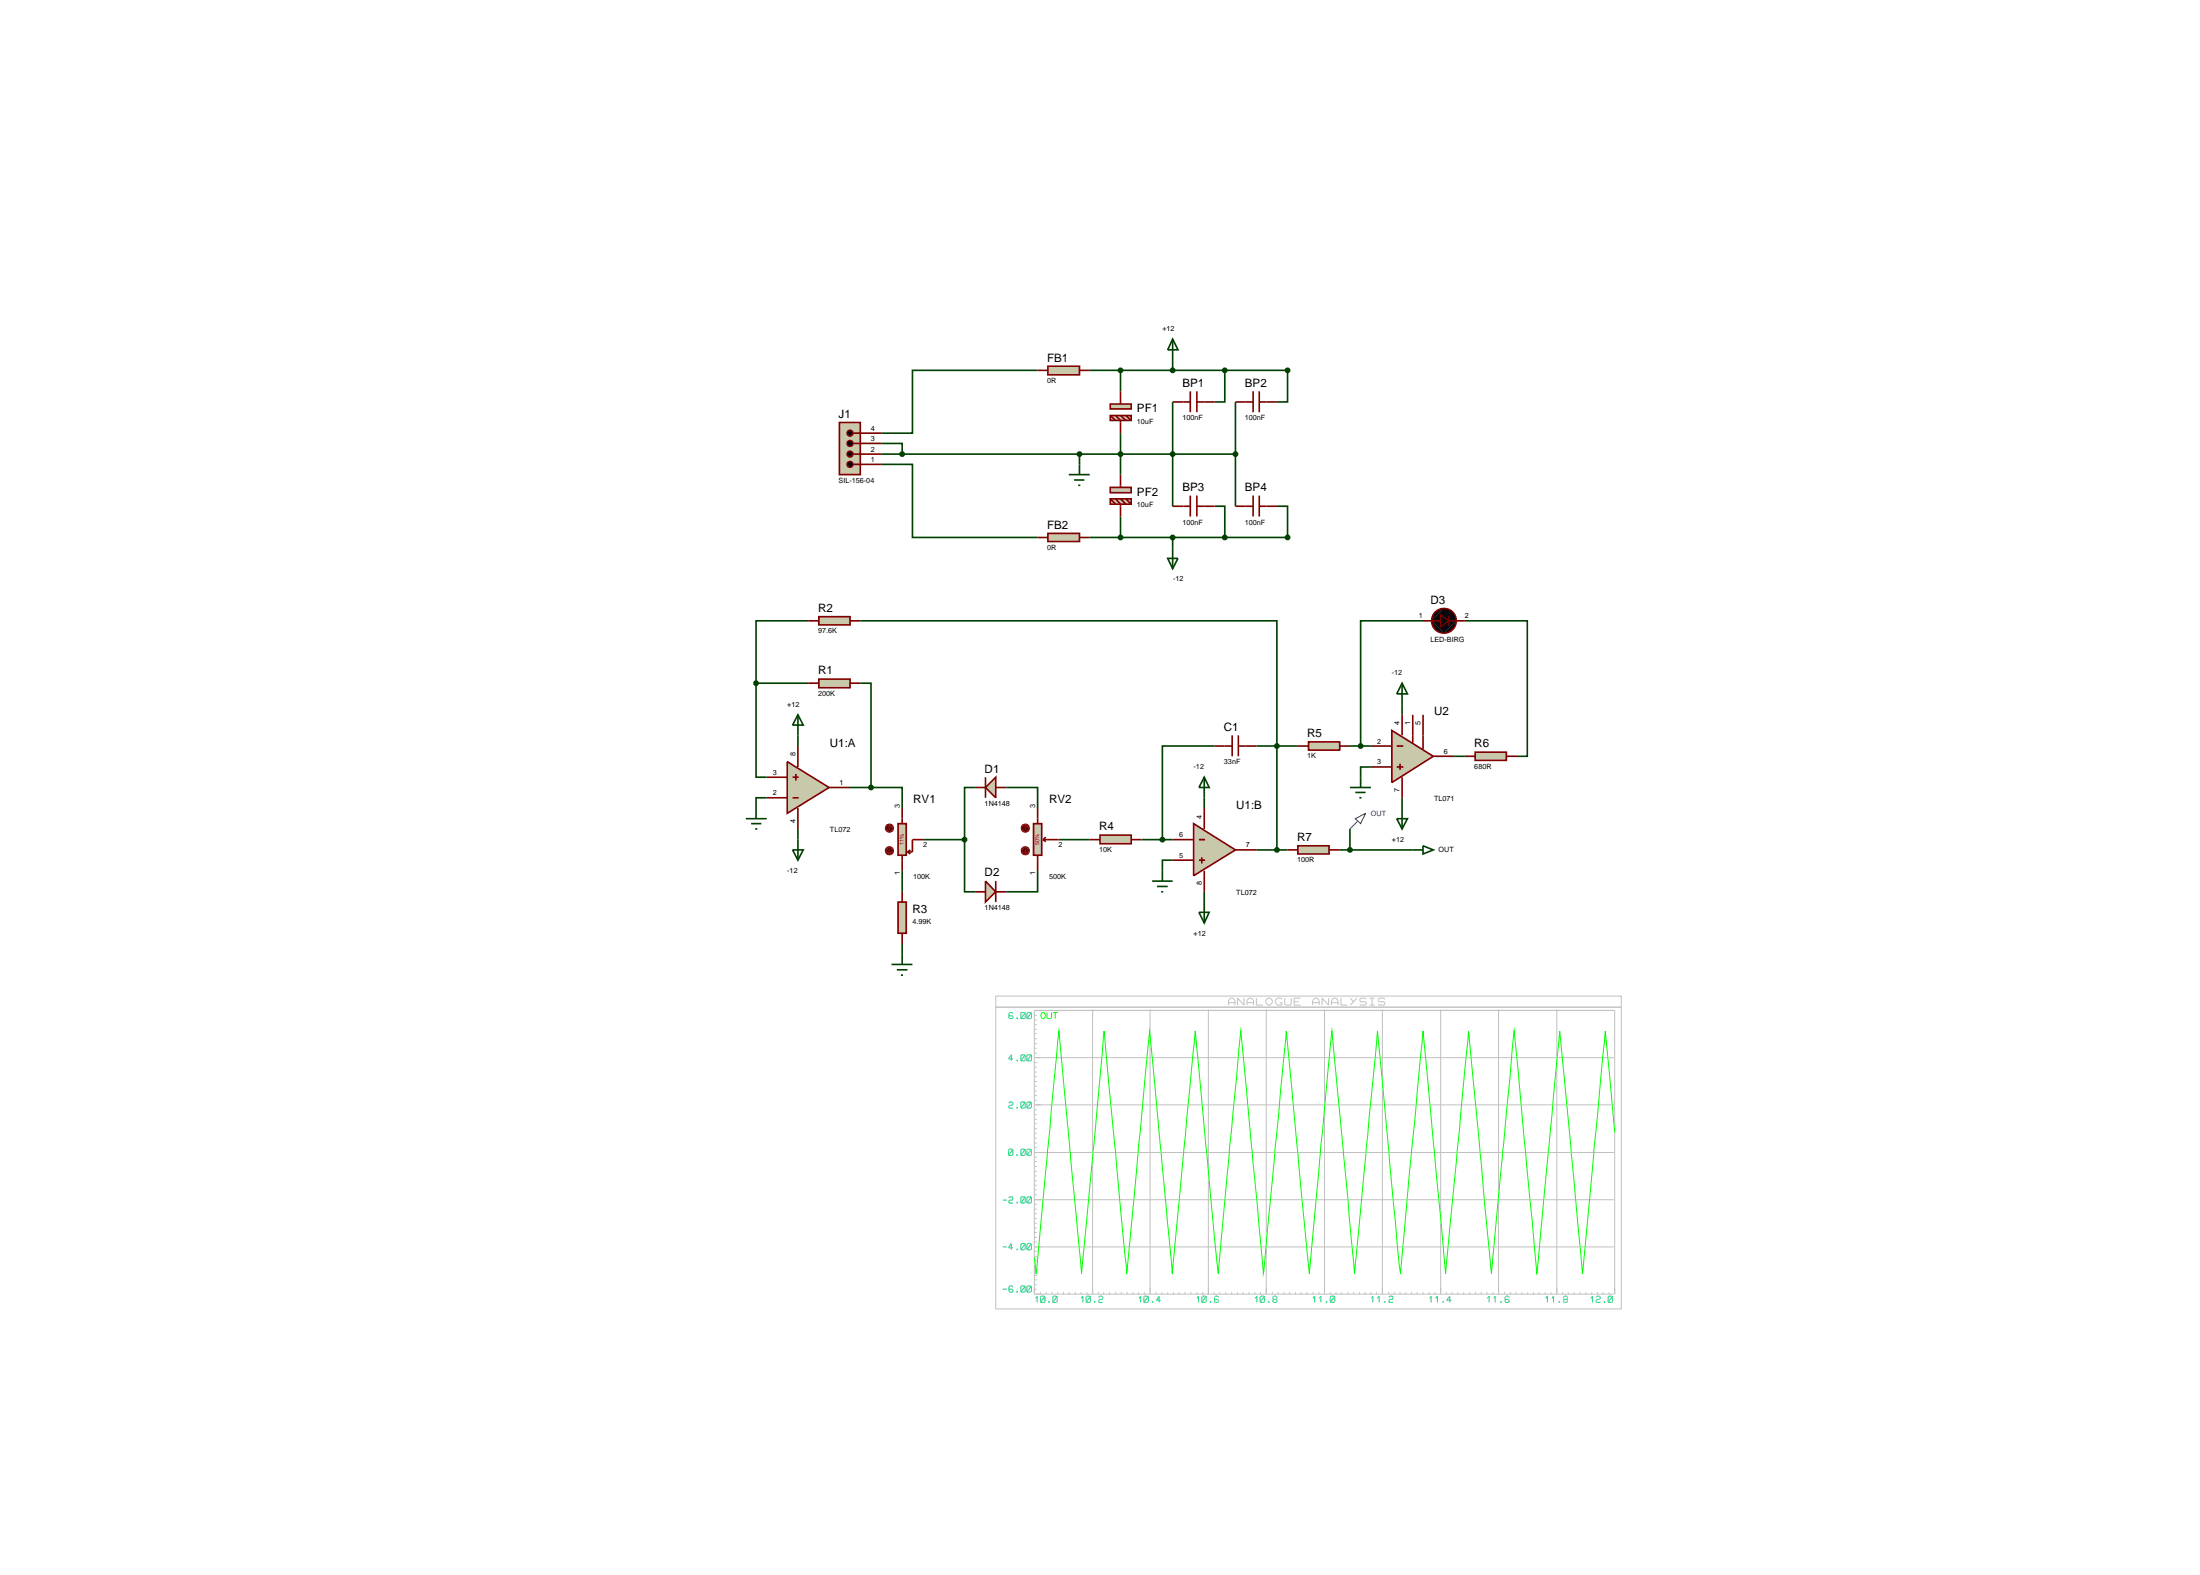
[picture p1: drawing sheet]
<svg xmlns="http://www.w3.org/2000/svg" width="536mm" height="384mm" viewBox="0 0 536 384" stroke-linecap="round" stroke-linejoin="round" font-family="sans-serif">
<g fill="none" stroke="#004000" stroke-width=".4">
<path d="M252.8 90.2h-30.5v15.3h-7.6M265.5 90.2h48.2v7.7h-2.6M273 90.2v5.1M285.7 87.7v2.5M285.7 97.9v25.4M298.4 90.2v7.7h-2.5M301 97.9v25.4M214.7 113.1h7.6v17.8h30.5M214.7 108h5.1v2.6M214.7 110.6h86.3M263 110.6v2.5M273 105.5v10.1"/>
<path d="M273 125.8v5.1M285.7 130.9v2.5M295.9 123.3h2.5v7.6M311.1 123.3h2.6v7.6h-48.2M196.9 151.2h-12.7v15.2M209.6 151.2h101.5v55.8M346.7 151.2h-15.2v30.5M356.9 151.2h15.2v33h-2.5M184.2 166.4v22.9h2.6M184.2 166.4h12.7M194.4 179.1v2.6M209.6 166.4h2.6v25.4"/>
<path d="M341.6 171.5v2.6M186.8 194.3h-2.6v2.5M207.1 191.8h5.1M212.2 191.8h7.6v5M237.6 191.8h-2.6v12.7M245.2 191.8h7.6v5M293.4 194.3v2.5M295.9 181.7h-12.7v22.8M306.1 181.7h10.1M328.9 181.7h5.1M334 186.8h-2.5v2.5M341.6 194.3v2.5"/>
<path d="M354.3 184.2h2.6M194.4 201.9v2.6M219.8 212.1v5.1M224.9 204.5h10.1M235 204.5v12.7h2.6M252.8 212.1v5.1h-7.6M257.9 204.5h7.6M278.1 204.5h7.6M285.7 209.5h-2.5v2.6M293.4 217.2v2.5M306.1 207h7.6M326.4 207h17.8"/>
<path d="M328.9 201.9v5.1M219.8 229.9v2.5"/>
</g>
<path d="M191.8 185.5l10.2 6.3-10.2 6.3z" fill="#c8c8aa" stroke="#800000" stroke-width=".4"/>
<path d="M186.8 194.3h5M186.8 189.3h5M193.1 194.3h1.5M193.1 189.3h1.5M193.9 188.5v1.6M194.4 181.7v5.1M194.4 196.8v5.1M202 191.8h5.1" fill="none" stroke="#800000" stroke-width=".4"/>
<path d="M290.8 200.6l10.2 6.4-10.2 6.3z" fill="#c8c8aa" stroke="#800000" stroke-width=".4"/>
<path d="M293.4 196.8v5.1M285.7 204.5h5.1M285.7 209.5h5.1M292.1 204.5h1.5M292.1 209.5h1.5M292.8 208.8v1.5M293.4 212.1v5.1M301 207h5.1" fill="none" stroke="#800000" stroke-width=".4"/>
<g fill="none" stroke="#004000" stroke-width=".4">
<path d="M194.4 174.1l1.3 2.5h-2.6zM194.4 174.1v5M181.7 199.4h5.1M184.2 196.8v2.6M293.4 189.3l1.2 2.5h-2.5zM293.4 189.3v5M183 200.6h2.5M184 201.9h.5M193.1 207h2.6l-1.3 2.5zM194.4 204.5v5M280.7 214.6h5M281.9 215.9h2.6"/>
<path d="M282.9 217.2h.5M283.2 212.1v2.5M293.4 219.7v5.1M292.1 222.2h2.5l-1.2 2.6z"/>
</g>
<path d="M199.5 165.4h7.6v2.1h-7.6z" fill="#c8c8aa" stroke="#800000" stroke-width=".4"/>
<path d="M196.9 166.4h2.6M207.1 166.4h2.5" fill="none" stroke="#800000" stroke-width=".4"/>
<path d="M199.5 150.2h7.6v2h-7.6z" fill="#c8c8aa" stroke="#800000" stroke-width=".4"/>
<path d="M196.9 151.2h2.6M207.1 151.2h2.5" fill="none" stroke="#800000" stroke-width=".4"/>
<path d="M183.8 166.1l.4-.2-.5 .5zM184.2 165.9l.4 .2 .1 .3zM184.7 166.4l-.1 .3-.4 .2zM183.7 166.4l.5 .5-.3-.1z" fill="#004000" stroke="#004000" stroke-width=".4"/>
<path d="M183.7 166.4l.5-.5 .5 .5-.5 .5z" fill="#004000"/>
<path d="M300.2 179.1v5.1M301.7 179.1v5.1M295.9 181.7h4.3M301.7 181.7h4.4" fill="none" stroke="#800000" stroke-width=".4"/>
<path d="M310.8 181.3l.3-.1-.5 .5zM311.1 181.2l.3 .1 .2 .4zM311.1 182.2l.5-.5-.2 .4zM310.6 181.7l.5 .5-.3-.1z" fill="#004000" stroke="#004000" stroke-width=".4"/>
<path d="M310.6 181.7l.5-.5 .5 .5-.5 .5z" fill="#004000"/>
<path d="M218.8 200.6h2v7.7h-2z" fill="#c8c8aa" stroke="#800000" stroke-width=".4"/>
<path d="M219.8 196.8v3.8M219.8 208.3v3.8M221.1 207.5l.7 .5M221.8 207l-.7 .5M224.9 204.5h-2.6v3h-1.2" fill="none" stroke="#800000" stroke-width=".4"/>
<path d="M216 201l.7-.3-1 1zM216.7 200.7a.94 .94 0 0 1 1 1zM217.7 201.7a.94 .94 0 0 1-1 1zM215.7 201.7l1 1a.94 .94 0 0 1-1-1z" fill="#400000" stroke="#f00" stroke-width=".24"/>
<path d="M215.7 201.7l1-1 1 1-1 1z" fill="#400000"/>
<path d="M216.7 201.1l-.2 .3M216.7 201.1l.3 .3M216.7 201.1v1.1" fill="none" stroke="#f00" stroke-width=".24"/>
<path d="M216 206.5l.7-.3-1 1zM216.7 206.2a.94 .94 0 0 1 1 1zM217.7 207.2a.94 .94 0 0 1-1 1zM215.7 207.2l1 1a.94 .94 0 0 1-1-1z" fill="#400000" stroke="#f00" stroke-width=".24"/>
<path d="M215.7 207.2l1-1 1 1-1 1z" fill="#400000"/>
<path d="M216.5 207.5l.2 .3M216.7 206.7v1.1M217 207.5l-.3 .3" fill="none" stroke="#f00" stroke-width=".24"/>
<path d="M211.8 191.5l.4-.2-.5 .5zM212.2 191.3l.3 .1 .2 .4zM212.7 191.8l-.1 .3-.4 .2zM211.7 191.8l.5 .5-.3-.1z" fill="#004000" stroke="#004000" stroke-width=".4"/>
<path d="M211.7 191.8l.5-.5 .5 .5-.5 .5z" fill="#004000"/>
<path d="M218.8 219.7h2v7.6h-2z" fill="#c8c8aa" stroke="#800000" stroke-width=".4"/>
<path d="M219.8 217.2v2.5M219.8 227.3v2.6" fill="none" stroke="#800000" stroke-width=".4"/>
<path d="M217.2 234.9h5.1M218.5 236.2h2.6M219.5 237.5h.5M219.8 232.4v2.5" fill="none" stroke="#004000" stroke-width=".4"/>
<path d="M240.1 191.8l2.5-2.5v5z" fill="#c8c8aa" stroke="#800000" stroke-width=".4"/>
<path d="M237.6 191.8h2.5M240.1 189.3v5M242.6 191.8h2.6" fill="none" stroke="#800000" stroke-width=".4"/>
<path d="M240.1 214.6l2.5 2.6-2.5 2.5z" fill="#c8c8aa" stroke="#800000" stroke-width=".4"/>
<path d="M237.6 217.2h2.5M242.6 214.6v5.1M242.6 217.2h2.6" fill="none" stroke="#800000" stroke-width=".4"/>
<path d="M234.6 204.2l.4-.2-.5 .5zM235 204l.4 .2 .1 .3zM235.5 204.5l-.1 .3-.4 .2zM234.5 204.5l.5 .5-.3-.1z" fill="#004000" stroke="#004000" stroke-width=".4"/>
<path d="M234.5 204.5l.5-.5 .5 .5-.5 .5z" fill="#004000"/>
<path d="M251.8 200.6h2v7.7h-2z" fill="#c8c8aa" stroke="#800000" stroke-width=".4"/>
<path d="M252.8 196.8v3.8M252.8 208.3v3.8M254.1 204.5l.7 .5M254.1 204.5h3.8M254.8 203.9l-.7 .6" fill="none" stroke="#800000" stroke-width=".4"/>
<path d="M249.1 201l.7-.3-1 1zM249.8 200.7a.94 .94 0 0 1 1 1zM249.8 202.7l1-1a.94 .94 0 0 1-1 1zM248.8 201.7l1 1a.94 .94 0 0 1-1-1z" fill="#400000" stroke="#f00" stroke-width=".24"/>
<path d="M249.8 200.7l1 1-1 1-1-1z" fill="#400000"/>
<path d="M249.8 201.1l-.3 .3M249.8 201.1l.2 .3M249.8 201.1v1.1" fill="none" stroke="#f00" stroke-width=".24"/>
<path d="M249.1 206.5l.7-.3-1 1zM249.8 206.2a.94 .94 0 0 1 1 1zM249.8 208.2l1-1a.94 .94 0 0 1-1 1zM248.8 207.2l1 1a.94 .94 0 0 1-1-1z" fill="#400000" stroke="#f00" stroke-width=".24"/>
<path d="M249.8 206.2l1 1-1 1-1-1z" fill="#400000"/>
<path d="M249.5 207.5l.3 .3M249.8 206.7v1.1M250 207.5l-.2 .3" fill="none" stroke="#f00" stroke-width=".24"/>
<path d="M268 203.4h7.6v2.1h-7.6z" fill="#c8c8aa" stroke="#800000" stroke-width=".4"/>
<path d="M265.5 204.5h2.5M275.6 204.5h2.5" fill="none" stroke="#800000" stroke-width=".4"/>
<path d="M282.8 204.2l.4-.2-.5 .5zM283.2 204l.4 .2 .1 .3zM283.2 205l.5-.5-.1 .3zM282.7 204.5l.5 .5-.3-.1z" fill="#004000" stroke="#004000" stroke-width=".4"/>
<path d="M282.7 204.5l.5-.5 .5 .5-.5 .5z" fill="#004000"/>
<path d="M339.1 177.9l10.1 6.3-10.1 6.4z" fill="#c8c8aa" stroke="#800000" stroke-width=".4"/>
<path d="M341.6 174.1v5M344.2 174.1v6.8M346.7 174.1v8.4M334 181.7h5.1M334 186.8h5.1M340.3 181.7h1.6M340.3 186.8h1.6M341.1 186v1.5M341.6 189.3v5M349.2 184.2h5.1" fill="none" stroke="#800000" stroke-width=".4"/>
<path d="M318.8 180.7h7.6v2h-7.6z" fill="#c8c8aa" stroke="#800000" stroke-width=".4"/>
<path d="M316.2 181.7h2.6M326.4 181.7h2.5" fill="none" stroke="#800000" stroke-width=".4"/>
<path d="M341.6 166.4l1.3 2.6h-2.6zM341.6 166.4v5.1M328.9 191.8h5.1M330.2 193h2.5M331.2 194.3h.5M331.5 189.3v2.5M340.3 199.4h2.6l-1.3 2.5zM341.6 196.8v5.1" fill="none" stroke="#004000" stroke-width=".4"/>
<path d="M359.4 183.2h7.6v2h-7.6z" fill="#c8c8aa" stroke="#800000" stroke-width=".4"/>
<path d="M346.7 151.2h4.3M353 151.2h3.9M356.9 184.2h2.5M367 184.2h2.6" fill="none" stroke="#800000" stroke-width=".4"/>
<path d="M349.4 149.3a2.97 2.97 0 0 1 2.4-1.1l-3 3 .1-.7zM351.8 148.2a2.95 2.95 0 0 1 3 3zM354.8 151.2a2.95 2.95 0 0 1-3 3zM348.8 151.2l3 3a2.95 2.95 0 0 1-3-3z" fill="#000" stroke="#800000" stroke-width=".4"/>
<path d="M348.8 151.2l3-3 3 3-3 3z" fill="#000"/>
<path d="M353 149.9v2.6" fill="none" stroke="#800000" stroke-width=".3"/>
<path d="M351 149.7l2 1.5-2 1.5z" fill="#000" stroke="#800000" stroke-width=".3"/>
<path d="M331.2 181.3l.3-.1-.5 .5zM331.5 181.2l.3 .1 .2 .4zM332 181.7l-.1 .3-.4 .2zM331 181.7l.5 .5-.4-.2z" fill="#004000" stroke="#004000" stroke-width=".4"/>
<path d="M331 181.7l.5-.5 .5 .5-.5 .5z" fill="#004000"/>
<path d="M316.2 206h7.6v2h-7.6z" fill="#c8c8aa" stroke="#800000" stroke-width=".4"/>
<path d="M313.7 207h2.5M323.8 207h2.6" fill="none" stroke="#800000" stroke-width=".4"/>
<path d="M310.8 206.6l.3-.1-.5 .5zM311.1 206.5l.4 .2 .1 .3zM311.1 207.5l.5-.5-.2 .4zM310.6 207l.5 .5-.4-.2z" fill="#004000" stroke="#004000" stroke-width=".4"/>
<path d="M311.1 206.5l.5 .5-.5 .5-.5-.5z" fill="#004000"/>
<path d="M344.2 207h2.5M346.7 206l2.5 1-2.5 1z" fill="none" stroke="#004000" stroke-width=".4"/>
<path d="M328.6 206.6l.3-.1-.5 .5zM328.9 206.5l.4 .2 .1 .3zM329.4 207l-.1 .3-.4 .2zM328.4 207l.5 .5-.4-.2z" fill="#004000" stroke="#004000" stroke-width=".4"/>
<path d="M328.9 206.5l.5 .5-.5 .5-.5-.5z" fill="#004000"/>
<g fill="none" stroke="#c0c0c0" stroke-width=".24">
<path d="M242.6 242.6h152.4v76.2h-152.4zM242.6 245.3h152.4M252 259.9h.6M252 258.8h.6M252 257.6h141.2M252 256.5h.6M252 255.3h.6M252 254.2h.6M252 253h.6M252 251.8h.6M252 250.7h.6M252 249.6h.6"/>
<path d="M252 248.4h.6M252 247.3h.6M266.2 245.9v69.3M280.2 245.9v69.3M294.4 245.9v69.3M299.3 244.8v-1.1l.5-.6h.6l.5 .6v1.1M299.3 244.2h1.6M303.1 243.1v1.7l-1.6-1.7v1.7M303.8 244.8v-1.1l.5-.6h.6l.5 .6v1.1M303.8 244.2h1.6M306.1 243.1v1.7h1.6M308.5 245.9v69.3"/>
<path d="M308.9 243.1h.6l.5 .6v.5l-.5 .6h-.6l-.5-.6v-.5zM312.3 243.4l-.2-.3h-.9l-.5 .6v.5l.5 .6h1.1v-.6h-.5M313 243.1v1.4l.2 .3h1.2l.2-.3v-1.4M315.3 244h1.1M316.9 243.1h-1.6v1.7h1.6M319.8 244.8v-1.1l.5-.6h.6l.5 .6v1.1M319.8 244.2h1.6M322.7 245.9v69.3M323.7 243.1v1.7l-1.6-1.7v1.7M324.4 244.8v-1.1l.5-.6h.6l.5 .6v1.1M324.4 244.2h1.6M326.7 243.1v1.7h1.6"/>
<path d="M329 243.1l.8 .9M330.6 243.1l-1.6 1.7M332.9 243.4l-.2-.3h-1.2l-.2 .3 .2 .6h1.2l.2 .5-.2 .3h-1.2l-.2-.3M333.7 243.1h1.2M333.7 244.8h1.2M334.3 243.1v1.7M336.8 245.9v69.3M337.4 243.4l-.2-.3h-1.2l-.2 .3 .2 .6h1.2l.2 .5-.2 .3h-1.2l-.2-.3M351 245.9v69.3M365.1 245.9v69.3M379.3 245.9v69.3M252 279.5h.6"/>
<path d="M252 278.4h.6M252 277.2h.6M252 276h.6M252 274.9h.6M252 273.7h.6M252 272.6h.6M252 271.5h.6M252 270.3h.6M252 269.1h141.2M252 268h.6M252 266.8h.6M252 265.7h.6"/>
<path d="M252 264.5h.6M252 263.4h.6M252 262.2h.6M252 261.1h.6M252 299.1h.6M252 297.9h.6M252 296.8h.6M252 295.6h.6M252 294.5h.6M252 293.3h.6M252 292.2h141.2M252 291h.6"/>
<path d="M252 289.8h.6M252 288.7h.6M252 287.6h.6M252 286.4h.6M252 285.3h.6M252 284.1h.6M252 282.9h.6M252 281.8h.6M252 280.7h141.2M252 314h.6M252 312.9h.6M252 311.7h.6"/>
<path d="M252 310.6h.6M252 309.5h.6M252 308.3h.6M252 307.1h.6M252 306h.6M252 304.8h.6M252 303.7h141.2M252 302.5h.6M252 301.4h.6M252 300.2h.6M253.5 314.7v.5M254.9 314.7v.5"/>
<path d="M256.3 314.7v.5M257.7 314.7v.5M259.1 314.7v.5M260.5 314.7v.5M262 314.7v.5M263.4 314.7v.5M264.8 314.7v.5M267.6 314.7v.5M268.9 314.7v.5M270.3 314.7v.5M271.8 314.7v.5M273.2 314.7v.5"/>
<path d="M274.6 314.7v.5M276 314.7v.5M277.4 314.7v.5M278.8 314.7v.5M281.7 314.7v.5M283.1 314.7v.5M284.5 314.7v.5M285.9 314.7v.5M287.3 314.7v.5M288.7 314.7v.5M290.1 314.7v.5M291.6 314.7v.5"/>
<path d="M293 314.7v.5M295.8 314.7v.5M297.2 314.7v.5M298.6 314.7v.5M300.1 314.7v.5M301.5 314.7v.5M302.9 314.7v.5M304.3 314.7v.5M305.7 314.7v.5M307.1 314.7v.5M310 314.7v.5M311.4 314.7v.5"/>
<path d="M312.8 314.7v.5M314.2 314.7v.5M315.6 314.7v.5M317 314.7v.5M318.4 314.7v.5M319.9 314.7v.5M321.3 314.7v.5M324.1 314.7v.5M325.5 314.7v.5M326.9 314.7v.5M328.4 314.7v.5M329.8 314.7v.5"/>
<path d="M331.2 314.7v.5M332.6 314.7v.5M334 314.7v.5M335.4 314.7v.5M338.3 314.7v.5M339.7 314.7v.5M341.1 314.7v.5M342.5 314.7v.5M343.9 314.7v.5M345.3 314.7v.5M346.7 314.7v.5M348.2 314.7v.5"/>
<path d="M349.6 314.7v.5M352.4 314.7v.5M353.8 314.7v.5M355.2 314.7v.5M356.6 314.7v.5M358.1 314.7v.5M359.5 314.7v.5M360.9 314.7v.5M362.3 314.7v.5M363.7 314.7v.5M366.6 314.7v.5M368 314.7v.5"/>
<path d="M369.4 314.7v.5M370.8 314.7v.5M372.2 314.7v.5M373.6 314.7v.5M375 314.7v.5M376.5 314.7v.5M377.9 314.7v.5M380.7 314.7v.5M382.1 314.7v.5M383.5 314.7v.5M384.9 314.7v.5M386.4 314.7v.5"/>
<path d="M387.8 314.7v.5M389.2 314.7v.5M390.6 314.7v.5M392 314.7v.5M393.2 315.2h-141.2v-69.1h141.4v69.1"/>
</g>
<g fill="none" stroke="#00c0c0" stroke-width=".24">
<path d="M246.8 246.9l-.2-.3h-.6l-.2 .3v1l.2 .2h.6l.2-.2-.2-.5h-.8M246.8 257.9h-1.1l.7-1v1.5M247.7 247.9h.2v.2h-.2zM247.7 258.2h.2v.2h-.2zM248.8 246.6h.8l.2 .3v1l-.2 .2h-.8zM248.8 256.9h.8l.2 .3v1l-.2 .2h-.8zM249.8 256.9l-1.1 1.5M249.8 246.6l-1.1 1.5M250.3 246.6h.8l.2 .3v1l-.2 .2h-.8zM250.3 256.9h.8l.2 .3v1l-.2 .2h-.8zM251.3 256.9l-1.1 1.5M251.3 246.6l-1.1 1.5"/>
<path d="M245.8 268.7l.2-.3h.6l.2 .5-.2 .3h-.6l-.2 .2v.5h1M245.8 279.9h.8l.2 .3v1l-.2 .2h-.8zM246.8 279.9l-1.1 1.5M247.7 269.7h.2v.2h-.2zM248.8 268.4h.8l.2 .3v1l-.2 .2h-.8zM248.8 279.9h.8l.2 .3v1l-.2 .2h-.8zM249.8 279.9l-1.1 1.5M249.8 268.4l-1.1 1.5M250.3 268.4h.8l.2 .3v1l-.2 .2h-.8zM250.3 279.9h.8l.2 .3v1l-.2 .2h-.8zM251.3 279.9l-1.1 1.5M251.3 268.4l-1.1 1.5"/>
<path d="M244.3 292.3h1M245.8 291.8l.2-.3h.6l.2 .5-.2 .3h-.6l-.2 .2v.5h1M247.7 281.2h.2v.2h-.2zM247.7 292.8h.2v.2h-.2zM248.8 291.5h.8l.2 .3v1l-.2 .2h-.8zM249.8 291.5l-1.1 1.5M250.3 291.5h.8l.2 .3v1l-.2 .2h-.8zM251.3 291.5l-1.1 1.5M244.3 314h1M244.3 303.7h1M246.8 313.5l-.2-.3h-.6l-.2 .3v1l.2 .2h.6l.2-.2-.2-.5h-.8M246.8 303.9h-1.1l.7-1v1.5"/>
<path d="M247.7 314.5h.2v.2h-.2zM247.7 304.2h.2v.2h-.2zM248.8 313.2h.8l.2 .3v1l-.2 .2h-.8zM248.8 302.9h.8l.2 .3v1l-.2 .2h-.8zM249.8 313.2l-1.1 1.5M249.8 302.9l-1.1 1.5M250.3 313.2h.8l.2 .3v1l-.2 .2h-.8zM250.3 302.9h.8l.2 .3v1l-.2 .2h-.8zM251.3 313.2l-1.1 1.5M251.3 302.9l-1.1 1.5M252.3 316.2l.4-.5v1.5M253.6 315.7h.8l.2 .3v1l-.2 .2h-.8z"/>
<path d="M254.6 315.7l-1.1 1.5M255.5 317h.2v.2h-.2zM256.6 315.7h.8l.2 .3v1l-.2 .2h-.8zM257.6 315.7l-1.1 1.5M263.4 316.2l.4-.5v1.5M264.7 315.7h.8l.2 .3v1l-.2 .2h-.8zM265.7 315.7l-1.1 1.5M266.6 317h.2v.2h-.2zM267.7 316l.2-.3h.6l.2 .5-.2 .3h-.6l-.2 .2v.5h1M277.5 316.2l.4-.5v1.5M278.8 315.7h.8l.2 .3v1l-.2 .2h-.8zM279.8 315.7l-1.1 1.5"/>
<path d="M280.7 317h.2v.2h-.2zM282.8 316.7h-1.1l.7-1v1.5M291.6 316.2l.4-.5v1.5M292.9 315.7h.8l.2 .3v1l-.2 .2h-.8zM293.9 315.7l-1.1 1.5M294.8 317h.2v.2h-.2zM296.9 316l-.2-.3h-.6l-.2 .3v1l.2 .2h.6l.2-.2-.2-.5h-.8M305.8 316.2l.4-.5v1.5M307.1 315.7h.8l.2 .3v1l-.2 .2h-.8zM308.1 315.7l-1.1 1.5M309 317h.2v.2h-.2zM310.3 316.5l-.2-.3 .2-.5h.6l.2 .3-.2 .5"/>
<path d="M310.3 316.5l-.2 .2 .2 .5h.6l.2-.2-.2-.5M310.3 316.5h.6M319.9 316.2l.4-.5v1.5M321.4 316.2l.4-.5v1.5M323.1 317h.2v.2h-.2zM324.2 315.7h.8l.2 .3v1l-.2 .2h-.8zM325.2 315.7l-1.1 1.5M334.1 316.2l.4-.5v1.5M335.6 316.2l.4-.5v1.5M337.3 317h.2v.2h-.2zM338.4 316l.2-.3h.6l.2 .5-.2 .3h-.6l-.2 .2v.5h1M348.3 316.2l.4-.5v1.5"/>
<path d="M349.8 316.2l.4-.5v1.5M351.5 317h.2v.2h-.2zM353.6 316.7h-1.1l.7-1v1.5M362.4 316.2l.4-.5v1.5M363.9 316.2l.4-.5v1.5M365.6 317h.2v.2h-.2zM367.7 316l-.2-.3h-.6l-.2 .3v1l.2 .2h.6l.2-.2-.2-.5h-.8M376.6 316.2l.4-.5v1.5M378.1 316.2l.4-.5v1.5M379.8 317h.2v.2h-.2zM381.1 316.5l-.2-.3 .2-.5h.6l.2 .3-.2 .5M381.1 316.5l-.2 .2 .2 .5h.6l.2-.2-.2-.5"/>
<path d="M381.1 316.5h.6M387.6 316.2l.4-.5v1.5M388.9 316l.2-.3h.6l.2 .5-.2 .3h-.6l-.2 .2v.5h1M390.8 317h.2v.2h-.2zM391.9 315.7h.8l.2 .3v1l-.2 .2h-.8zM392.9 315.7l-1.1 1.5"/>
</g>
<path d="M253.9 246.6h.4l.4 .5v.5l-.4 .5h-.4l-.3-.5v-.5zM255.1 246.6l.1 1.5h.8l.2-.2v-1.3M256.6 246.6h1.1M257.1 246.6v1.5M393.4 275.8l-2.3-24.7-5.5 59.1-5.6-59.1-5.6 59.1-5.5-59.1-5.5 59.1-5.6-59.1-5.6 59.1-5.5-59.1-5.5 59.1-5.6-59.1-5.6 59.1-5.5-59.1-5.5 59.1-5.6-59.1-5.6 59.1-5.5-59.1-5.5 59.1-5.6-59.1-5.6 59.1-5.5-59.1-5.6 59.1-2.7-29.4a607.7 607.7 0 0 1-2.8-29.7l-5.5 59.1-5.5-59.1-5.6 59.1-.4-4" fill="none" stroke="#0f0" stroke-width=".24"/>
<path d="M330.2 199.4l2.5-1.3-1.2 2.5zM330.7 200.1l-1.8 1.8" fill="none" stroke="#0000c0" stroke-width=".24"/>
<path d="M285.7 82.6l1.3 2.6h-2.5zM285.7 82.6v5.1M260.4 115.6h5.1M261.7 116.9h2.5M262.7 118.2h.5M263 113.1v2.5M284.5 136h2.5l-1.3 2.5zM285.7 133.4v5.1" fill="none" stroke="#004000" stroke-width=".4"/>
<path d="M255.3 89.2h7.7v2.1h-7.7z" fill="#c8c8aa" stroke="#800000" stroke-width=".4"/>
<path d="M252.8 90.2h2.5M263 90.2h2.5" fill="none" stroke="#800000" stroke-width=".4"/>
<path d="M255.3 129.9h7.7v2h-7.7z" fill="#c8c8aa" stroke="#800000" stroke-width=".4"/>
<path d="M252.8 130.9h2.5M263 130.9h2.5" fill="none" stroke="#800000" stroke-width=".4"/>
<path d="M204.5 102.9h5.1v12.7h-5.1z" fill="#c8c8aa" stroke="#800000" stroke-width=".4"/>
<path d="M207.9 113.1h6.8M207.9 110.6h6.8M207.9 108h6.8M207.9 105.5h6.8" fill="none" stroke="#800000" stroke-width=".4"/>
<g fill="#000" stroke="#800000" stroke-width=".4">
<path d="M206.6 110.1l.5-.2-.7 .7zM207.1 109.9a.68 .68 0 0 1 .7 .7zM207.1 111.3l.7-.7a.68 .68 0 0 1-.7 .7zM206.4 110.6l.7 .7a.68 .68 0 0 1-.7-.7z"/>
<path d="M206.6 107.5l.5-.2-.7 .7zM207.1 107.3a.68 .68 0 0 1 .7 .7zM207.8 108a.68 .68 0 0 1-.7 .7zM206.4 108l.7 .7a.68 .68 0 0 1-.7-.7z"/>
<path d="M206.6 105l.5-.2-.7 .7zM207.1 104.8a.68 .68 0 0 1 .7 .7zM207.8 105.5a.68 .68 0 0 1-.7 .7zM206.4 105.5l.7 .7a.68 .68 0 0 1-.7-.7z"/>
<path d="M206.6 112.6l.5-.2-.7 .7zM207.1 112.4a.68 .68 0 0 1 .7 .7zM207.8 113.1a.68 .68 0 0 1-.7 .7zM206.4 113.1l.7 .7a.68 .68 0 0 1-.7-.7z"/>
</g>
<path d="M207.1 109.9l.7 .7-.7 .7-.7-.7zM207.1 107.3l.7 .7-.7 .7-.7-.7zM206.4 105.5l.7-.7 .7 .7-.7 .7zM206.4 113.1l.7-.7 .7 .7-.7 .7z" fill="#000"/>
<path d="M219.5 110.2l.3-.1-.5 .5zM219.8 110.1l.3 .1 .2 .4zM220.3 110.6l-.2 .4-.3 .1zM219.3 110.6l.5 .5-.4-.2z" fill="#004000" stroke="#004000" stroke-width=".4"/>
<path d="M219.8 110.1l.5 .5-.5 .5-.5-.5z" fill="#004000"/>
<g fill="#c8c8aa" stroke="#800000" stroke-width=".4">
<path d="M270.5 98.4h5.1v1.2h-5.1z"/>
<path d="M270.5 101.2h5.1v1.2h-5.1z"/>
</g>
<path d="M273 95.3v3.1M270.5 101.2l1.3 1.2M271.8 101.2l1.2 1.2v3.1M273 101.2l1.3 1.2M274.3 101.2l1.3 1.2" fill="none" stroke="#800000" stroke-width=".4"/>
<path d="M272.6 89.9l.4-.2-.5 .5zM273 89.7l.3 .1 .2 .4zM273 90.7l.5-.5-.2 .4zM272.5 90.2l.5 .5-.4-.2z" fill="#004000" stroke="#004000" stroke-width=".4"/>
<path d="M272.5 90.2l.5-.5 .5 .5-.5 .5z" fill="#004000"/>
<path d="M272.7 110.2l.3-.1-.5 .5zM273 110.1l.3 .1 .2 .4zM273 111.1l.5-.5-.2 .4zM272.5 110.6l.5 .5-.4-.2z" fill="#004000" stroke="#004000" stroke-width=".4"/>
<path d="M273 110.1l.5 .5-.5 .5-.5-.5z" fill="#004000"/>
<g fill="#c8c8aa" stroke="#800000" stroke-width=".4">
<path d="M270.5 118.7h5.1v1.3h-5.1z"/>
<path d="M270.5 121.5h5.1v1.3h-5.1z"/>
</g>
<path d="M273 115.6v3.1M270.5 121.5l1.3 1.3M271.8 121.5l1.2 1.3v3M273 121.5l1.3 1.3M274.3 121.5l1.3 1.3" fill="none" stroke="#800000" stroke-width=".4"/>
<path d="M272.6 130.6l.4-.2-.5 .5zM273 130.4l.3 .1 .2 .4zM273 131.4l.5-.5-.2 .4zM272.5 130.9l.5 .5-.4-.2z" fill="#004000" stroke="#004000" stroke-width=".4"/>
<path d="M272.5 130.9l.5-.5 .5 .5-.5 .5z" fill="#004000"/>
<g fill="none" stroke="#800000" stroke-width=".4">
<path d="M285.7 97.9h4.3M290 95.3v5.1M291.6 95.3v5.1M291.6 97.9h4.3M301 97.9h4.3M305.3 95.3v5.1M306.8 97.9h4.3M306.8 95.3v5.1M285.7 123.3h4.3M290 120.7v5.1M291.6 120.7v5.1M291.6 123.3h4.3"/>
<path d="M301 123.3h4.3M305.3 120.7v5.1M306.8 120.7v5.1M306.8 123.3h4.3"/>
</g>
<path d="M300.7 110.2l.3-.1-.5 .5zM301 110.1l.4 .2 .1 .3zM301 111.1l.5-.5-.2 .4zM300.5 110.6l.5 .5-.3-.1z" fill="#004000" stroke="#004000" stroke-width=".4"/>
<path d="M301 110.1l.5 .5-.5 .5-.5-.5z" fill="#004000"/>
<path d="M285.4 110.2l.3-.1-.5 .5zM285.7 110.1l.3 .1 .2 .4zM285.7 111.1l.5-.5-.2 .4zM285.2 110.6l.5 .5-.4-.2z" fill="#004000" stroke="#004000" stroke-width=".4"/>
<path d="M285.7 110.1l.5 .5-.5 .5-.5-.5z" fill="#004000"/>
<path d="M285.3 89.9l.4-.2-.5 .5zM285.7 89.7l.3 .1 .2 .4zM285.7 90.7l.5-.5-.2 .4zM285.2 90.2l.5 .5-.4-.2z" fill="#004000" stroke="#004000" stroke-width=".4"/>
<path d="M285.2 90.2l.5-.5 .5 .5-.5 .5z" fill="#004000"/>
<path d="M298.1 89.8l.3-.1-.5 .5zM298.4 89.7l.3 .1 .2 .4zM298.4 90.7l.5-.5-.2 .4zM297.9 90.2l.5 .5-.3-.1z" fill="#004000" stroke="#004000" stroke-width=".4"/>
<path d="M298.4 89.7l.5 .5-.5 .5-.5-.5z" fill="#004000"/>
<path d="M313.3 89.9l.4-.2-.5 .5zM313.7 89.7l.3 .1 .2 .4zM313.7 90.7l.5-.5-.2 .4zM313.2 90.2l.5 .5-.3-.1z" fill="#004000" stroke="#004000" stroke-width=".4"/>
<path d="M313.2 90.2l.5-.5 .5 .5-.5 .5z" fill="#004000"/>
<path d="M313.3 130.6l.4-.2-.5 .5zM313.7 130.4l.3 .1 .2 .4zM313.7 131.4l.5-.5-.2 .4zM313.2 130.9l.5 .5-.3-.1z" fill="#004000" stroke="#004000" stroke-width=".4"/>
<path d="M313.2 130.9l.5-.5 .5 .5-.5 .5z" fill="#004000"/>
<path d="M285.3 130.6l.4-.2-.5 .5zM285.7 130.4l.3 .1 .2 .4zM285.7 131.4l.5-.5-.2 .4zM285.2 130.9l.5 .5-.4-.2z" fill="#004000" stroke="#004000" stroke-width=".4"/>
<path d="M285.2 130.9l.5-.5 .5 .5-.5 .5z" fill="#004000"/>
<path d="M298.1 130.5l.3-.1-.5 .5zM298.4 130.4l.3 .1 .2 .4zM298.4 131.4l.5-.5-.2 .4zM297.9 130.9l.5 .5-.3-.1z" fill="#004000" stroke="#004000" stroke-width=".4"/>
<path d="M297.9 130.9l.5-.5 .5 .5-.5 .5z" fill="#004000"/>
<path d="M262.7 110.2l.3-.1-.5 .5zM263 110.1l.4 .2 .1 .3zM263.5 110.6l-.1 .3-.4 .2zM262.5 110.6l.5 .5-.3-.1z" fill="#004000" stroke="#004000" stroke-width=".4"/>
<path d="M262.5 110.6l.5-.5 .5 .5-.5 .5z" fill="#004000"/>
<g font-size="2.8">
<text x="255.1" y="88.1">FB1</text>
<text x="288.1" y="94.2">BP1</text>
<text x="303.3" y="94.2">BP2</text>
<text x="204.3" y="101.8">J1</text>
<text x="277" y="100.5">PF1</text>
<text x="288.1" y="119.6">BP3</text>
<text x="303.3" y="119.6">BP4</text>
<text x="277" y="120.8">PF2</text>
<text x="255.1" y="128.8">FB2</text>
<text x="199.3" y="149.1">R2</text>
<text x="348.5" y="147.1">D3</text>
<text x="199.3" y="164.3">R1</text>
<text x="298.2" y="178">C1</text>
<text x="318.5" y="179.6">R5</text>
<text x="349.4" y="174.2">U2</text>
<text x="202.2" y="181.9">U1:A</text>
<text x="359.2" y="182.1">R6</text>
<text x="239.9" y="188.2">D1</text>
<text x="222.5" y="195.7">RV1</text>
<text x="255.6" y="195.7">RV2</text>
<text x="301.2" y="197">U1:B</text>
<text x="267.8" y="202.3">R4</text>
<text x="316" y="204.9">R7</text>
<text x="239.9" y="213.5">D2</text>
<text x="222.3" y="222.3">R3</text>
</g>
<g font-size="1.8">
<text x="283.2" y="80.7">+12</text>
<text x="255.1" y="93.3">0R</text>
<text x="212.2" y="107.4">3</text>
<text x="212.2" y="104.9">4</text>
<text x="277" y="103.3">10uF</text>
<text x="288.1" y="102.4">100nF</text>
<text x="303.3" y="102.4">100nF</text>
<text x="212.2" y="112.5">1</text>
<text x="212.2" y="110">2</text>
<text x="204.3" y="117.7">SIL-156-04</text>
<text x="277" y="123.6">10uF</text>
<text x="288.1" y="127.8">100nF</text>
<text x="303.3" y="127.8">100nF</text>
<text x="255.1" y="133.9">0R</text>
<text x="285.8" y="141.6">-12</text>
<text x="199.3" y="154.2">97.6K</text>
<text x="345.7" y="150.6">1</text>
<text x="356.9" y="150.6">2</text>
<text x="348.5" y="156.3">LED-BIRG</text>
<text x="339.1" y="164.5">-12</text>
<text x="191.8" y="172.1">+12</text>
<text x="199.3" y="169.5">200K</text>
<text x="341" y="176.6" transform="rotate(-90 341 176.6)">4</text>
<text x="343.6" y="176.6" transform="rotate(-90 343.6 176.6)">1</text>
<text x="346.1" y="176.6" transform="rotate(-90 346.1 176.6)">5</text>
<text x="193.8" y="184.2" transform="rotate(-90 193.8 184.2)">8</text>
<text x="318.5" y="184.7">1K</text>
<text x="335.5" y="181.1">2</text>
<text x="351.8" y="183.6">6</text>
<text x="188.3" y="188.7">3</text>
<text x="204.5" y="191.2">1</text>
<text x="290.8" y="187.4">-12</text>
<text x="298.2" y="186.2">33nF</text>
<text x="335.5" y="186.2">3</text>
<text x="359.2" y="187.2">680R</text>
<text x="188.3" y="193.7">2</text>
<text x="219.2" y="196.8" transform="rotate(-90 219.2 196.8)">3</text>
<text x="239.9" y="196.3">1N4148</text>
<text x="252.2" y="196.8" transform="rotate(-90 252.2 196.8)">3</text>
<text x="341" y="192.8" transform="rotate(-90 341 192.8)">7</text>
<text x="349.4" y="195">TL071</text>
<text x="193.8" y="200.4" transform="rotate(-90 193.8 200.4)">4</text>
<text x="202.2" y="202.6">TL072</text>
<text x="287.3" y="203.9">6</text>
<text x="292.8" y="199.4" transform="rotate(-90 292.8 199.4)">4</text>
<text x="224.9" y="206.3">2</text>
<text x="257.9" y="206.3">2</text>
<text x="267.8" y="207.5">10K</text>
<text x="287.3" y="208.9">5</text>
<text x="303.5" y="206.4">7</text>
<text x="316" y="210">100R</text>
<text x="339.1" y="205.1">+12</text>
<text x="350.5" y="207.6">OUT</text>
<text x="191.8" y="212.7">-12</text>
<text x="219.2" y="213.1" transform="rotate(-90 219.2 213.1)">1</text>
<text x="222.5" y="214.1">100K</text>
<text x="252.2" y="213.1" transform="rotate(-90 252.2 213.1)">1</text>
<text x="255.6" y="214.1">500K</text>
<text x="292.8" y="215.6" transform="rotate(-90 292.8 215.6)">8</text>
<text x="239.9" y="221.7">1N4148</text>
<text x="301.2" y="217.9">TL072</text>
<text x="222.3" y="225.1">4.99K</text>
<text x="290.8" y="227.9">+12</text>
</g>
<text font-size="1.8" fill="#0000c0" x="334" y="198.7">OUT</text>
<g font-size="1.4" fill="#c00000">
<text x="220.2" y="205.9" transform="rotate(-90 220.2 205.9)">11%</text>
<text x="253.2" y="205.9" transform="rotate(-90 253.2 205.9)">50%</text>
</g>
</svg>
